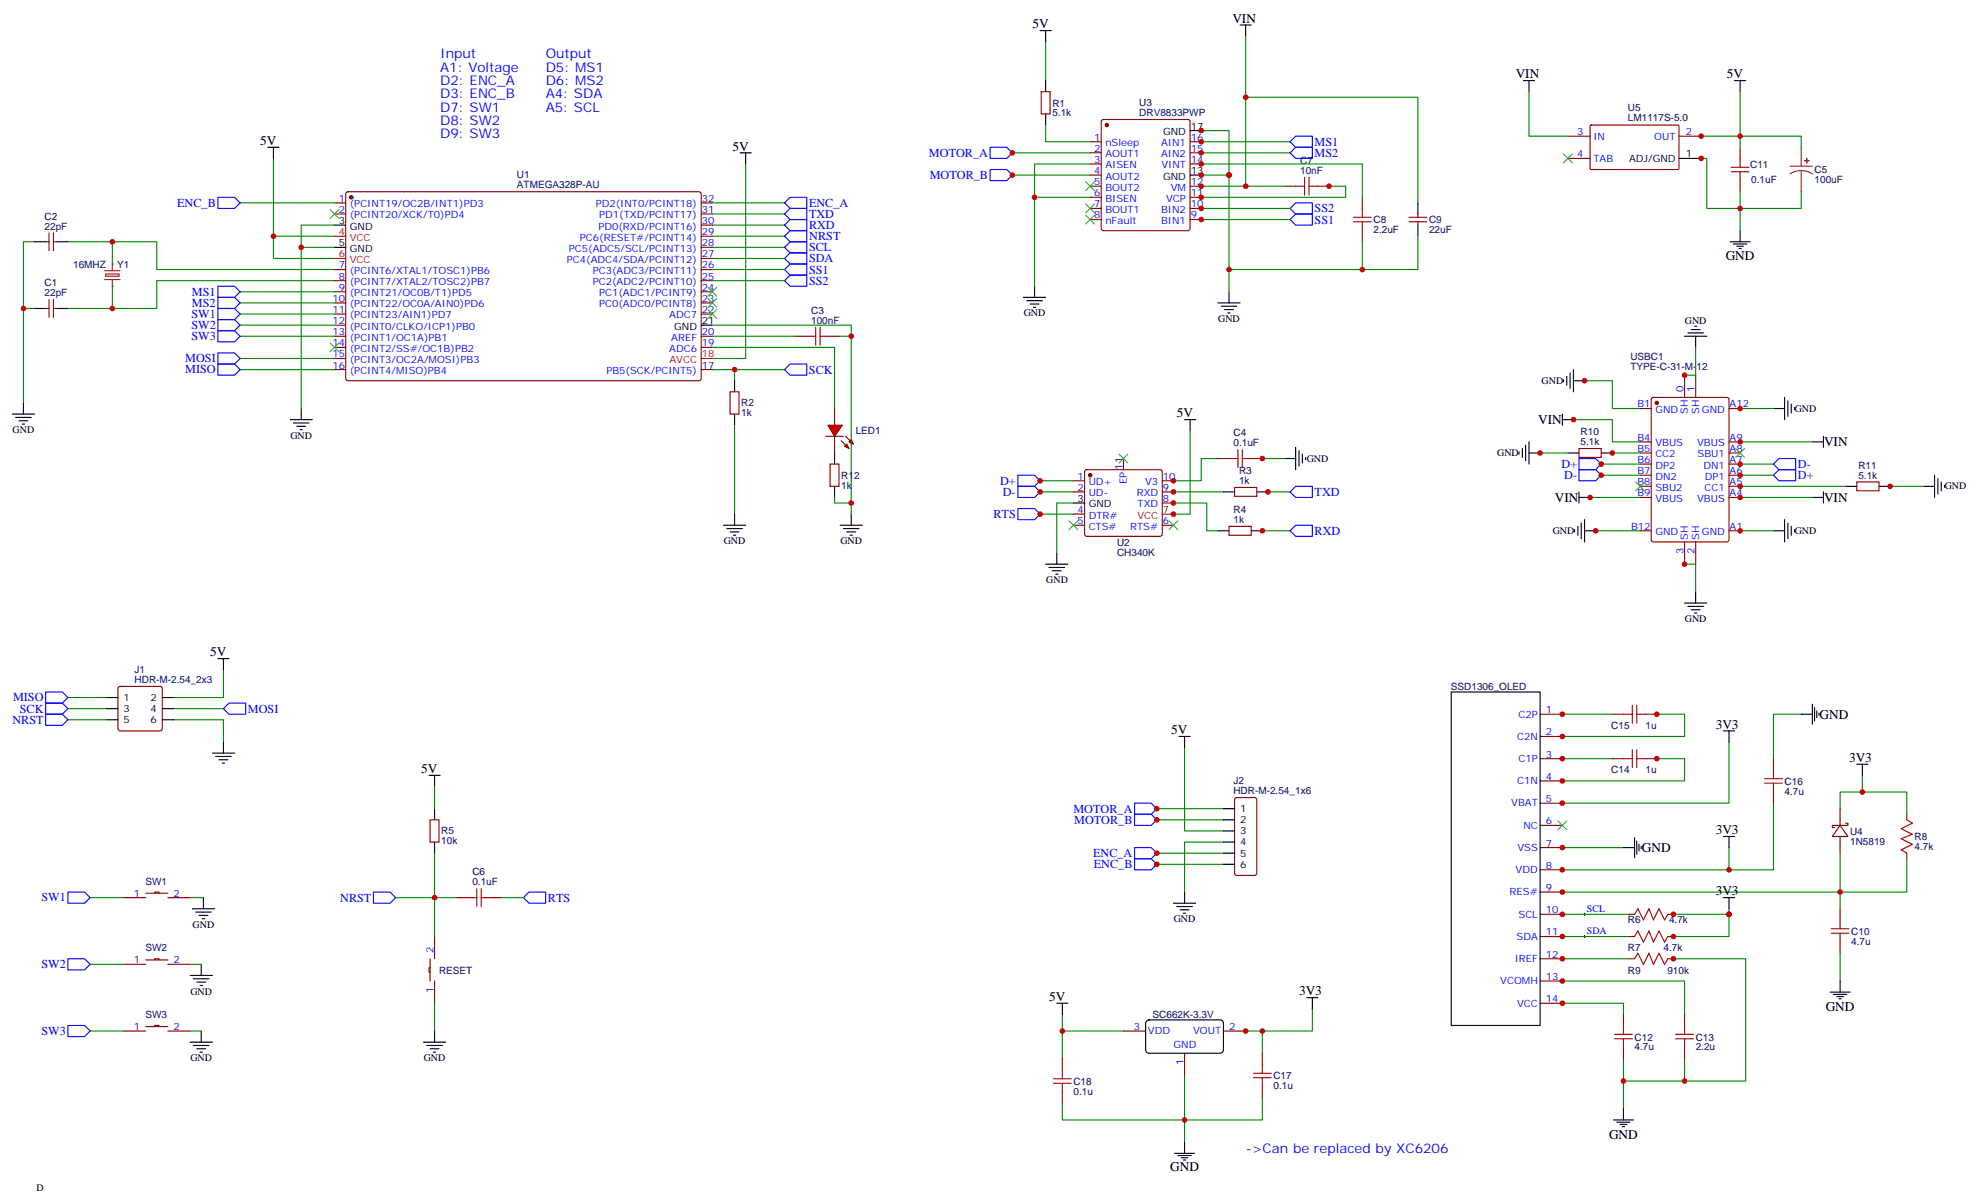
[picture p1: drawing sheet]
<svg xmlns="http://www.w3.org/2000/svg" width="628mm" height="381mm" viewBox="0 0 628 381" stroke-linecap="round" stroke-linejoin="round" font-family="sans-serif">
<g fill="none" stroke="#000" stroke-width=".35">
<path d="M330.2 9.7h3.6M332 9.7v3.5M393.7 7.9h3.6M395.5 7.9v3.6M332 25.6v3.5M332 36.2v3.5M483.7 25.6h3.5M485.5 25.6v3.5M550.7 25.6h3.5M552.5 25.6v3.5M85.1 46.7h3.5M86.8 46.7v3.6"/>
<path d="M235 48.5h3.5M236.7 48.5v3.5M377.9 55.6h3.5M377.9 41.5h3.5M11 76.7h3.5M18 76.7h3.6M106.2 71.4h3.5M106.2 78.5h3.5M450.2 64.4v3.5M450.2 71.4v3.6M549.3 76.7h6.4M550.4 77.4h4.2"/>
<path d="M551.4 78.1h2.1M552.1 78.8h.7M552.5 73.2v3.5M11 97.9h3.5M18 97.9h3.6M324.9 94.4h7.1M326 95.4h4.9M327.1 96.5h2.8M328.1 97.5h.7M328.5 90.8v3.6M386.7 96.1h7M387.7 97.2h5"/>
<path d="M388.8 98.2h2.8M389.9 99.3h.7M390.2 92.6v3.5M222.6 103.2h3.6M3.9 131.4h7.1M5 132.5h4.9M6 133.5h2.9M7.1 134.6h.7M7.4 127.9v3.5M92.1 133.2h7.1M93.2 134.2h4.9M94.2 135.3h2.8"/>
<path d="M95.3 136.3h.7M95.6 129.6v3.6M233.2 120.8v3.6M233.2 131.4v3.5M376.1 133.2h3.5M377.9 133.2v3.5M340.8 159.6h3.5M388.4 156.1h3.6M399 156.1h3.6M407.8 145.5h3.6M411.4 142v7M412.4 143.1v4.9"/>
<path d="M413.5 144.1v2.8M414.5 145.2v.7M229.7 166.7h7M230.8 167.7h4.9M231.8 168.8h2.8M232.9 169.9h.7M233.2 163.2v3.5M266.7 166.7h7.1M267.8 167.7h4.9M268.9 168.8h2.8M269.9 169.9h.7M270.3 163.2v3.5"/>
<path d="M332 179h7.1M335.5 175.5v3.5M386.7 168.5h3.5M397.3 168.5h3.5M333.1 180.1h4.9M334.1 181.2h2.8M335.2 182.2h.7M69.2 209h3.5M70.9 209v3.5M33.9 221.4h3.5M33.9 224.9h3.5M33.9 228.4h3.5"/>
<path d="M51.5 221.4h3.6M51.5 224.9h3.6M51.5 228.4h3.6M67.4 239h7.1M70.9 235.5v3.5M374.3 233.7h3.6M376.1 233.7v3.5M68.5 240.1h4.9M69.5 241.1h2.9M70.6 242.2h.7M136.2 246.1h3.5M138 246.1v3.5"/>
<path d="M138 256.6v3.6M388.4 256.6h3.6M138 267.2v3.6M388.4 260.2h3.6M388.4 263.7h3.6M388.4 267.2h3.6M388.4 270.8h3.6M388.4 274.3h3.6M61.1 288.4h7M62.1 289.5h5M63.2 290.5h2.8M64.2 291.6h.7"/>
<path d="M64.6 284.9v3.5M372.6 286.6h7M373.6 287.7h5M374.7 288.7h2.8M375.7 289.8h.7M376.1 283.1v3.5M60.4 309.6h7M61.4 310.6h5M62.5 311.7h2.8M63.5 312.7h.7M63.9 306v3.6M60.4 330.7h7"/>
<path d="M61.4 331.8h5M62.5 332.8h2.8M63.5 333.9h.7M63.9 327.2v3.5"/>
</g>
<g fill="none" stroke="#008700" stroke-width=".35">
<path d="M332 13.2v12.4M332 39.7v5.3h14.1M86.8 50.3v24.7M236.7 52v61.8h-10.5M321.4 48.5h24.7M321.4 55.6h24.7M346.1 52h-17.6v10.6h17.6M381.4 41.5h8.8v14.1h-8.8M381.4 45h28.2M381.4 48.5h28.2M390.2 55.6v37M422 59.1h5.2v3.5h-45.8"/>
<path d="M11 76.7h-3.6v21.2h3.6M21.6 76.7h28.2v8.8h56.4M76.2 64.4h30M95.6 78.5h10.6M106.2 75h-19.4v7h19.4M106.2 71.4h-10.6v58.2M226.2 78.5h22.9M226.2 67.9h22.9M226.2 71.4h22.9M226.2 75h22.9M226.2 64.4h22.9M328.5 62.6v28.2"/>
<path d="M381.4 66.1h28.2M381.4 69.7h28.2M7.4 97.9v30M76.2 92.6h30M76.2 96.1h30M76.2 99.7h30M106.2 89.1h-56.4v8.8h-28.2M226.2 82h22.9M226.2 85.5h22.9M226.2 89.1h22.9M76.2 106.7h30M76.2 117.3h30"/>
<path d="M76.2 113.8h30M76.2 103.2h30M226.2 103.2h44.1v60M226.2 106.7h26.4M226.2 117.3h22.9M233.2 117.3v3.5M266.7 106.7h3.6M377.9 136.7v26.5h-5.3M330.2 156.1h10.6M330.2 152.6h10.6M340.8 159.6h-5.3v15.9M372.6 159.6h10.6v8.9h3.5"/>
<path d="M372.6 156.1h15.8M386.7 145.5h-5.3v7.1h-8.8M400.8 145.5h7M402.6 156.1h7M330.2 163.2h10.6M400.8 168.5h8.8M70.9 212.5v8.9h-15.8M21.6 228.4h12.3M21.6 224.9h12.3M21.6 221.4h12.3M55.1 228.4h15.8v7.1M55.1 224.9h15.8"/>
<path d="M376.1 237.2v26.5h12.3M367.3 256.6h21.1M367.3 274.3h21.1M367.3 270.8h21.1M367.3 260.2h21.1M388.4 267.2h-12.3v15.9M28.6 284.9h10.6M60.4 284.9h4.2M28.6 306h10.6M60.4 306h3.5M28.6 327.2h10.6M60.4 327.2h3.5"/>
</g>
<g fill="none" stroke="#870000" stroke-width=".35">
<path d="M330.6 29.1h2.8v7.1h-2.8zM349.9 38.1l.4-.2h26.9l.5 .2 .2 .5v33.9l-.3 .5-.4 .2h-26.9l-.5-.2-.2-.5v-33.9zM346.1 59.1h3.5M346.1 45h3.5M346.1 48.5h3.5M346.1 52h3.5M346.1 55.6h3.5M377.9 59.1h3.5M377.9 45h3.5M377.9 48.5h3.5M377.9 52h3.5M407.8 59.1h3.6"/>
<path d="M418.4 59.1h3.6M552.5 46.7v3.6M552.5 57.3v3.6M14.5 76.7h1.1M15.6 73.9v5.7M17 73.9v5.7M17 76.7h1M106.2 64.4h3.5M106.2 67.9h3.5M110 61.1l.5-.2h111.7l.4 .7v58.8l-.7 .4h-111.7l-.5-.7v-58.5zM222.6 64.4h3.6M222.6 67.9h3.6"/>
<path d="M222.6 78.5h3.6M222.6 75h3.6M222.6 71.4h3.6M346.1 62.6h3.5M346.1 66.1h3.5M346.1 69.7h3.5M377.9 62.6h3.5M377.9 66.1h3.5M377.9 69.7h3.5M432.5 62.6v3.5M432.5 73.2v3.5M447.4 70.4h5.6"/>
<path d="M447.4 69h5.6M450.2 67.9v1.1M450.2 70.4v1M14.5 97.9h1.1M15.6 95.1v5.6M17 95.1v5.6M17 97.9h1M106.2 85.5h3.5M106.2 89.1h3.5M106.2 92.6h3.5M106.2 96.1h3.5M106.2 99.7h3.5"/>
<path d="M222.6 85.5h3.6M222.6 89.1h3.6M222.6 92.6h3.6M222.6 96.1h3.6M222.6 99.7h3.6M222.6 82h3.6M106.2 103.2h3.5M106.2 106.7h3.5M106.2 110.2h3.5M106.2 113.8h3.5M106.2 117.3h3.5M222.6 106.7h3.6"/>
<path d="M222.6 110.2h3.6M222.6 117.3h3.6M252.6 106.7h3.6M263.2 106.7h3.5M231.8 124.4h2.8v7h-2.8zM340.8 152.6h3.5M340.8 156.1h3.5M344.6 149.3l.5-.3h23.2l.5 .3 .2 .5v19.7l-.2 .5-.5 .2h-23.2l-.5-.2-.3-.5v-19.7zM356.7 145.5v3.5M369 152.6h3.6M369 156.1h3.6M369 159.6h3.6"/>
<path d="M386.7 145.5h3.5M392 154.7h7v2.8h-7zM397.3 145.5h3.5M340.8 163.2h3.5M340.8 166.7h3.5M369 166.7h3.6M390.2 167h7.1v2.9h-7.1zM37.7 218l.4-.2h12.7l.5 .2 .2 .5v12.7l-.2 .5-.5 .3h-12.7l-.5-.3-.2-.5v-12.7zM392.2 253.3l.5-.2h5.6l.7 .4v23.6l-.4 .7h-5.9l-.7-.4v-23.6zM136.6 260.2h2.8v7h-2.8zM39.2 284.9h7M46.2 283.5h7.1"/>
<path d="M49.1 283.5v-.4h1.4v.4M53.3 284.9h7.1M145 284.9h3.6M155.6 284.9h3.5M39.2 306h7M46.2 304.6h7.1M49.1 304.6v-.3h1.4v.3M53.3 306h7.1M39.2 327.2h7M46.2 325.8h7.1M49.1 325.8v-.4h1.4v.4M53.3 327.2h7.1"/>
</g>
<g fill="#870000" stroke="#870000" stroke-width=".35">
<circle cx="111.5" cy="62.6" r=".53"/>
<circle cx="346.1" cy="150.8" r=".53"/>
<circle cx="351.4" cy="39.7" r=".53"/>
</g>
<path d="M106.2 75h3.5M106.2 82h3.5M222.6 113.8h3.6M369 163.2h3.6" fill="none" stroke="#f00" stroke-width=".35"/>
<g fill="none" stroke="#a10000" stroke-width=".35">
<path d="M411.4 59.1h2.8M414.2 56.3v5.6M415.6 59.1h2.8M415.6 56.3v5.6M549.7 53.1h5.6M549.7 54.5h5.6M552.5 50.3v2.8M552.5 54.5v2.8M429.7 70.4h5.7M429.7 69h5.7M432.5 66.1v2.9M432.5 70.4v2.8"/>
<path d="M256.2 106.7h2.8M259 103.9v5.6M260.4 106.7h2.8M260.4 103.9v5.6M390.2 145.5h2.8M393 142.7v5.6M394.4 145.5h2.9M394.4 142.7v5.6M148.6 284.9h2.8M151.4 282v5.7M152.8 284.9h2.8M152.8 282v5.7"/>
</g>
<g fill="none" stroke="#00f" stroke-width=".35">
<path d="M314.4 46.7h5.3l1.7 1.8-1.7 1.8h-5.3zM314.4 53.8h5.3l1.7 1.8-1.7 1.7h-5.3zM409.6 45l1.8-1.8h5.3v3.5h-5.3zM409.6 48.5l1.8-1.8h5.3v3.6h-5.3zM69.2 62.6h5.3l1.7 1.8-1.7 1.7h-5.3zM249.1 64.4l1.8-1.8h5.3v3.5h-5.3zM249.1 67.9l1.8-1.8h5.3v3.6h-5.3zM249.1 71.4l1.8-1.7h5.3v3.5h-5.3zM249.1 78.5l1.8-1.8h5.3v3.6h-5.3zM250.9 73.2h5.3v3.5h-5.3l-1.8-1.7zM411.4 64.4h5.3v3.5h-5.3l-1.8-1.8zM411.4 67.9h5.3v3.5h-5.3l-1.8-1.7z"/>
<path d="M69.2 90.8h5.3l1.7 1.8-1.7 1.8h-5.3zM69.2 94.4h5.3l1.7 1.7-1.7 1.8h-5.3zM69.2 97.9h5.3l1.7 1.8-1.7 1.7h-5.3zM249.1 85.5l1.8-1.7h5.3v3.5h-5.3zM250.9 80.3h5.3v3.5h-5.3l-1.8-1.8zM250.9 87.3h5.3v3.5h-5.3l-1.8-1.7zM69.2 112h5.3l1.7 1.8-1.7 1.7h-5.3zM69.2 115.5h5.3l1.7 1.8-1.7 1.8h-5.3zM69.2 101.4h5.3l1.7 1.8-1.7 1.8h-5.3zM69.2 105h5.3l1.7 1.7-1.7 1.8h-5.3zM249.1 117.3l1.8-1.8h5.3v3.6h-5.3zM323.2 150.8h5.3l1.7 1.8-1.7 1.7h-5.3z"/>
<path d="M323.2 154.3h5.3l1.7 1.8-1.7 1.8h-5.3zM409.6 156.1l1.8-1.8h5.3v3.6h-5.3zM323.2 161.4h5.3l1.7 1.8-1.7 1.7h-5.3zM411.4 166.7h5.3v3.5h-5.3l-1.8-1.7zM14.5 219.6h5.3l1.8 1.8-1.8 1.7h-5.3zM14.5 223.1h5.3l1.8 1.8-1.8 1.8h-5.3zM14.5 226.7h5.3l1.8 1.7-1.8 1.8h-5.3zM70.9 224.9l1.8-1.8h5.3v3.6h-5.3zM360.2 254.9h5.3l1.8 1.7-1.8 1.8h-5.3zM360.2 258.4h5.3l1.8 1.8-1.8 1.7h-5.3zM360.2 269h5.3l1.8 1.8-1.8 1.7h-5.3zM360.2 272.5h5.3l1.8 1.8-1.8 1.7h-5.3z"/>
<path d="M21.6 283.1h5.2l1.8 1.8-1.8 1.7h-5.2zM118.6 283.1h5.3l1.7 1.8-1.7 1.7h-5.3zM166.2 284.9l1.8-1.8h5.2v3.5h-5.2zM21.6 304.3h5.2l1.8 1.7-1.8 1.8h-5.2zM21.6 325.4h5.2l1.8 1.8-1.8 1.8h-5.2z"/>
</g>
<path d="M33.2 85.9h4.9M33.2 88.7h4.9M33.5 87h4.3v.7h-4.3zM35.7 83.8v2.1M35.7 88.7v2.1" fill="none" stroke="#8c2424" stroke-width=".35"/>
<g fill="#8c2424">
<circle cx="35.7" cy="83.8" r=".18"/>
<circle cx="35.7" cy="90.8" r=".18"/>
</g>
<g fill="none" stroke="#008700" stroke-width=".35">
<path d="M395.5 11.5v19.4h54.7v33.5M395.5 30.9v28.2h-14.1M485.5 29.1v14.1h12.3M552.5 29.1v14.1h-12.4M381.4 52h51.1v10.6M395.5 59.1h12.3M540.1 50.3h1.8v15.8h30v-5.2M552.5 46.7v-3.5h19.4v3.5M35.7 76.7v7.1M432.5 76.7v8.8h-42.3M450.2 75v10.5h-17.7M552.5 60.9v12.3"/>
<path d="M35.7 90.8v7.1M226.2 110.2h38.8v19.4M538.4 110.2v8.9h-3.6M233.2 134.9v28.3M499.6 133.2h12.3v7h8.8M503.1 120.8h8.8v8.8h8.8M552.5 129.6h10.6M489 143.8h8.8M504.9 157.9h15.8M508.4 147.3h12.3M508.4 150.8h12.3M511.9 143.8h8.8"/>
<path d="M552.5 154.3h33.5M552.5 140.2h22.9M552.5 147.3h10.6M552.5 150.8h10.6M552.5 157.9h22.9M600.1 154.3h10.6M506.6 168.5h14.1M534.8 179h3.6v8.9M552.5 168.5h10.6M496 226.7h15.9M526 226.7h8.8v7h-38.8M549 235.5v19.4h-53"/>
<path d="M571.9 226.7h-8.8v14.1M138 249.6v7M496 240.8h15.9M526 240.8h8.8v7h-38.8M563.1 254.9v21.1h-14.1M584.2 256.6v-5.2h21.2v7M591.3 246.1v5.3M138 270.8v26.4M496 269h19.4M549 269v7h-53M584.2 270.8v12.3h21.2v-10.6M125.6 284.9h19.4"/>
<path d="M159.1 284.9h7.1M496 283.1h88.2v5.3M496 297.2h21.2M496 290.2h21.2M549 290.2v7h-17.7M549 288.4v1.8h-17.7M138 318.4v8.8M496 311.3h38.8v10.6M496 318.4h19.4v3.5M496 304.3h21.2M531.3 304.3h22.9v38.8h-19.4M584.2 302.5v8.8"/>
<path d="M337.3 321.9v5.3h19.4M337.3 327.2v8.8M400.8 327.2v7.1M416.7 320.1v7.1h-21.2M515.4 336v7.1h19.4v-7.1M376.1 341.3v14.1h-38.8v-5.3M400.8 348.4v7h-24.7v7.1M515.4 343.1v8.8"/>
</g>
<g fill="none" stroke="#870000" stroke-width=".35">
<path d="M504.9 39.9l.3-.2h27.7l.2 .3-.1 13.6-.3 .2-27.7-.1-.1-.3zM497.8 43.2h7.1M497.8 50.3h7.1M533.1 43.2h7M534.8 119.1v7M538.4 119.1v7M520.7 129.6h3.6M524.5 126.3l.5-.2h23.3l.6 .4 .1 44.8-.5 .6-23.5 .1-.7-.5v-44.7zM549 129.6h3.5M501.3 142.3h7.1v2.9h-7.1zM520.7 140.2h3.6M520.7 143.8h3.6"/>
<path d="M520.7 147.3h3.6M520.7 150.8h3.6M520.7 154.3h3.6M520.7 157.9h3.6M549 140.2h3.5M549 143.8h3.5M549 147.3h3.5M549 150.8h3.5M549 154.3h3.5M549 157.9h3.5M589.5 152.9h7.1v2.9h-7.1zM520.7 168.5h3.6"/>
<path d="M534.8 172v7M538.4 172v7M549 168.5h3.5M489 226.7h7M489 233.7h7M511.9 226.7h3.5M522.5 226.7h3.5M489 240.8h7M489 247.8h7M489 254.9h7M511.9 240.8h3.5M522.5 240.8h3.5"/>
<path d="M563.1 240.8v3.5M563.1 251.4v3.5M584.2 256.6v5.3M605.4 258.4v1.8M489 261.9h7M489 269h7M489 276h7M584.2 261.9l2.5 3.6h-4.9zM584.2 265.5v5.3M586 261.2h.7v.7h-4.9v.7h.7M605.4 270.8v1.7M138 297.2v7.1"/>
<path d="M489 290.2h7M489 297.2h7M489 283.1h7M517.2 290.2h1.8M517.2 297.2h1.8M529.6 290.2h1.7M529.6 297.2h1.7M584.2 288.4v3.5M584.2 299v3.5M136.6 307.1h-.4v1.4h.4M136.6 304.3v7M138 311.3v7.1"/>
<path d="M489 304.3h7M489 311.3h7M489 318.4h7M517.2 304.3h1.8M529.6 304.3h1.7M337.3 336v3.5M356.7 327.2h7M376.1 334.3v7M388.4 327.2h7.1M400.8 334.3v3.5M515.4 321.9v3.5M515.4 332.5v3.5"/>
<path d="M534.8 321.9v3.5M534.8 332.5v3.5M337.3 346.6v3.5M400.8 344.8v3.6"/>
</g>
<g fill="none" stroke="#000" stroke-width=".35">
<path d="M533.1 50.3h7M497.5 119.4v2.8M498.5 118.4v4.9M499.6 117.3v7.1M534.8 106.7h7.1M535.9 105.7h4.9M537 104.6h2.8M538 103.5h.7M538.4 106.7v3.5M496 133.2h3.6M496 131.4v3.5M496.4 120.5v.7"/>
<path d="M499.6 120.8h3.5M563.1 129.6h3.5M566.6 126.1v7.1M567.7 127.2v4.9M568.7 128.2v2.9M569.8 129.3v.7M578.9 138.5v3.5M482.3 143.4v.7M483.3 142.3v2.9M484.4 141.3v4.9M485.5 143.8h3.5M485.5 140.2v7.1"/>
<path d="M497.8 143.8h3.5M501.3 157.9h3.6M501.3 156.1v3.5M508.4 143.8h3.5M575.4 140.2h3.5M575.4 157.9h3.5M578.9 156.1v3.5M586 154.3h3.5M596.6 154.3h3.5M610.7 154.3h3.5M614.2 150.8v7.1M615.3 151.9v4.9"/>
<path d="M616.3 152.9v2.9M617.4 154v.7M499.9 168.1v.7M501 167v2.9M502 166v4.9M503.1 168.5h3.5M503.1 164.9v7.1M563.1 168.5h3.5M566.6 164.9v7.1M567.7 166v4.9M568.7 167v2.9M569.8 168.1v.7"/>
<path d="M534.8 191.4h7.1M535.9 192.4h4.9M537 193.5h2.8M538 194.6h.7M538.4 187.9v3.5M460.8 219.6h28.2v105.8h-28.2zM547.2 232h3.5M549 232v3.5M571.9 226.7h3.5M575.4 223.5v6.3M576.1 224.5v4.3M576.8 225.6v2.1"/>
<path d="M577.5 226.3v.7M589.5 242.5h3.6M591.3 242.5v3.6M515.4 269h3.6M519 265.8v6.4M519.7 266.9v4.2M520.4 267.9v2.2M521.1 268.6v.7M547.2 265.5h3.5M549 265.5v3.5M547.2 284.9h3.5M549 284.9v3.5"/>
<path d="M335.5 318.4h3.6M337.3 318.4v3.5M414.9 316.6h3.5M416.7 316.6v3.5M581.1 314.9h6.3M582.1 315.6h4.3M583.2 316.3h2.1M583.9 317h.7M584.2 311.3v3.6M134.4 330.7h7.1M135.5 331.8h4.9M136.6 332.8h2.8"/>
<path d="M137.6 333.9h.7M138 327.2v3.5M364 324.1l.8-.4h22.9l.5 .4 .2 .6v8.8l-.4 .6-.6 .2-22.9-.1-.5-.4-.3-.6v-8.5zM512.3 355.4h6.3M513.3 356.1h4.3M514.4 356.8h2.1M515.1 357.5h.7M515.4 351.9v3.5M372.9 366h6.4M374 366.7h4.2M375 367.4h2.2M375.7 368.1h.7"/>
<path d="M376.1 362.5v3.5"/>
</g>
<path d="M568.4 52.7h7M571.9 54.2l-1.9 .2-1.6 .8M571.9 54.2l1.8 .2 1.7 .8M571.9 46.7v6M571.9 54.2v6.7" fill="none" stroke="#8c2424" stroke-width=".35"/>
<g fill="#8c2424" stroke="#8c2424" stroke-width=".35">
<path d="M572.9 51h1.5z"/>
<path d="M573.6 50.3l.1 1.4z"/>
</g>
<g fill="none" stroke="#a10000" stroke-width=".35">
<path d="M515.4 226.7h2.9M518.3 223.8v5.7M518.3 237.9v5.7M519.7 223.8v5.7M519.7 237.9v5.7M519.7 226.7h2.8M515.4 240.8h2.9M519.7 240.8h2.8M560.2 247.1h5.7M560.2 248.5h5.7M563.1 244.3v2.8M563.1 248.5v2.9"/>
<path d="M605.4 260.2l1.8 1-3.6 1.8 3.6 1.8-3.6 1.4 3.6 1.7-3.6 1.8 1.8 1.1M519 290.2l1-1.8 1.8 3.5 1.8-3.5 1.4 3.5 1.7-3.5 1.8 3.5 1.1-1.7M519 297.2l1-1.7 1.8 3.5 1.8-3.5 1.4 3.5 1.7-3.5 1.8 3.5 1.1-1.8M581.4 296.2h5.7M581.4 294.7h5.7M584.2 291.9v2.8M584.2 296.2v2.8M519 304.3l1-1.8 1.8 3.5 1.8-3.5 1.4 3.5 1.7-3.5 1.8 3.5 1.1-1.7M337.3 339.5v2.9M400.8 337.8v2.8M512.6 329.7h5.7M512.6 328.3h5.7"/>
<path d="M515.4 325.4v2.9M515.4 329.7v2.8M532 329.7h5.7M532 328.3h5.7M534.8 325.4v2.9M534.8 329.7v2.8M334.5 343.8h5.6M334.5 342.4h5.6M337.3 343.8v2.8M398 342h5.6M398 340.6h5.6M400.8 342v2.8"/>
</g>
<path d="M502.7 290.2h.7M502.7 297.2h.7M503.1 289.8v.7M503.1 296.9v.7" fill="none" stroke="#000" stroke-width=".32"/>
<g fill="none" stroke="#3c3" stroke-width=".35">
<path d="M344.7 57.7l2.8 2.8M347.5 57.7l-2.8 2.8M496.4 48.9l2.8 2.8M499.2 48.9l-2.8 2.8M104.8 66.5l2.8 2.8M107.6 66.5l-2.8 2.8M344.7 64.7l2.8 2.9M344.7 68.3l2.8 2.8M347.5 64.7l-2.8 2.9M347.5 68.3l-2.8 2.8M224.8 98.2l2.8 2.9M224.8 94.7l2.8 2.8"/>
<path d="M224.8 91.2l2.8 2.8M227.6 98.2l-2.8 2.9M227.6 94.7l-2.8 2.8M227.6 91.2l-2.8 2.8M104.8 108.8l2.8 2.9M107.6 108.8l-2.8 2.9M355.3 144.1l2.8 2.8M358.1 144.1l-2.8 2.8M519.3 152.9l2.8 2.9M522.1 152.9l-2.8 2.9M551.1 142.3l2.8 2.9M553.9 142.3l-2.8 2.9"/>
<path d="M339.4 165.3l2.8 2.8M342.2 165.3l-2.8 2.8M371.2 165.3l2.8 2.8M374 165.3l-2.8 2.8M494.6 260.5l2.9 2.8M497.5 260.5l-2.9 2.8"/>
</g>
<circle cx="526" cy="127.9" r=".53" fill="#870000" stroke="#870000" stroke-width=".35"/>
<path d="M501.3 149h5.3l1.8 1.8-1.8 1.8h-5.3zM501.3 145.5h5.3l1.8 1.8-1.8 1.7h-5.3zM563.1 147.3l1.7-1.8h5.3v3.5h-5.3zM563.1 150.8l1.7-1.8h5.3v3.6h-5.3z" fill="none" stroke="#00f" stroke-width=".35"/>
<g fill="#f00" stroke="#870000" stroke-width=".35">
<path d="M262.9 134.9h4.5l-2.4 3.6z"/>
<path d="M262.1 138.5h5.7z"/>
</g>
<g fill="#870000" stroke="#870000" stroke-width=".35">
<path d="M268.5 138.5l1.4 1.4z"/>
<path d="M267.1 139.9l1.4 1.4z"/>
</g>
<g fill="#f00" stroke="#870000" stroke-width=".35">
<path d="M270.3 139.5l.7 1.4-1.4-.7z"/>
<path d="M268.1 141.6l.8-.7 .7 1.4z"/>
</g>
<path d="M265 129.6v5.3M265 138.5v5.3M263.6 147.3h2.8v7h-2.8z" fill="none" stroke="#870000" stroke-width=".35"/>
<path d="M265 143.8v3.5M265 154.3v3.6" fill="none" stroke="#000" stroke-width=".35"/>
<path d="M265 157.9v1.7h5.3" fill="none" stroke="#008700" stroke-width=".35"/>
<g fill="#c00">
<circle cx="7.4" cy="97.9" r=".88"/>
<circle cx="390.2" cy="55.6" r=".88"/>
<circle cx="86.8" cy="75" r=".88"/>
<circle cx="95.6" cy="78.5" r=".88"/>
<circle cx="233.2" cy="117.3" r=".88"/>
<circle cx="270.3" cy="106.7" r=".88"/>
<circle cx="35.7" cy="76.7" r=".88"/>
<circle cx="35.7" cy="97.9" r=".88"/>
<circle cx="138" cy="284.9" r=".88"/>
<circle cx="549" cy="290.2" r=".88"/>
<circle cx="270.3" cy="159.6" r=".88"/>
<circle cx="552.5" cy="154.3" r=".88"/>
<circle cx="552.5" cy="168.5" r=".88"/>
<circle cx="534.8" cy="119.1" r=".88"/>
<circle cx="534.8" cy="179" r=".88"/>
<circle cx="499.6" cy="133.2" r=".88"/>
<circle cx="489" cy="143.8" r=".88"/>
<circle cx="508.4" cy="147.3" r=".88"/>
<circle cx="508.4" cy="150.8" r=".88"/>
<circle cx="504.9" cy="157.9" r=".88"/>
<circle cx="552.5" cy="157.9" r=".88"/>
<circle cx="600.1" cy="154.3" r=".88"/>
<circle cx="552.5" cy="150.8" r=".88"/>
<circle cx="552.5" cy="147.3" r=".88"/>
<circle cx="552.5" cy="140.2" r=".88"/>
<circle cx="506.6" cy="168.5" r=".88"/>
<circle cx="552.5" cy="129.6" r=".88"/>
<circle cx="503.1" cy="120.8" r=".88"/>
<circle cx="511.9" cy="143.8" r=".88"/>
<circle cx="395.5" cy="327.2" r=".88"/>
<circle cx="526" cy="226.7" r=".88"/>
<circle cx="496" cy="233.7" r=".88"/>
<circle cx="496" cy="226.7" r=".88"/>
<circle cx="496" cy="240.8" r=".88"/>
<circle cx="526" cy="240.8" r=".88"/>
<circle cx="496" cy="247.8" r=".88"/>
<circle cx="496" cy="254.9" r=".88"/>
<circle cx="496" cy="269" r=".88"/>
<circle cx="496" cy="276" r=".88"/>
<circle cx="496" cy="318.4" r=".88"/>
<circle cx="496" cy="311.3" r=".88"/>
<circle cx="496" cy="304.3" r=".88"/>
<circle cx="531.3" cy="304.3" r=".88"/>
<circle cx="496" cy="290.2" r=".88"/>
<circle cx="496" cy="297.2" r=".88"/>
<circle cx="531.3" cy="290.2" r=".88"/>
<circle cx="531.3" cy="297.2" r=".88"/>
<circle cx="496" cy="283.1" r=".88"/>
<circle cx="381.4" cy="59.1" r=".88"/>
<circle cx="381.4" cy="52" r=".88"/>
<circle cx="540.1" cy="50.3" r=".88"/>
<circle cx="540.1" cy="43.2" r=".88"/>
<circle cx="381.4" cy="69.7" r=".88"/>
<circle cx="381.4" cy="66.1" r=".88"/>
<circle cx="372.6" cy="163.2" r=".88"/>
<circle cx="321.4" cy="55.6" r=".88"/>
<circle cx="321.4" cy="48.5" r=".88"/>
<circle cx="367.3" cy="260.2" r=".88"/>
<circle cx="367.3" cy="256.6" r=".88"/>
<circle cx="400.8" cy="145.5" r=".88"/>
<circle cx="367.3" cy="270.8" r=".88"/>
<circle cx="367.3" cy="274.3" r=".88"/>
<circle cx="381.4" cy="48.5" r=".88"/>
<circle cx="381.4" cy="45" r=".88"/>
<circle cx="381.4" cy="55.6" r=".88"/>
<circle cx="381.4" cy="41.5" r=".88"/>
<circle cx="422" cy="59.1" r=".88"/>
<circle cx="381.4" cy="62.6" r=".88"/>
<circle cx="372.6" cy="159.6" r=".88"/>
<circle cx="372.6" cy="156.1" r=".88"/>
<circle cx="330.2" cy="163.2" r=".88"/>
<circle cx="330.2" cy="152.6" r=".88"/>
<circle cx="330.2" cy="156.1" r=".88"/>
<circle cx="372.6" cy="152.6" r=".88"/>
<circle cx="400.8" cy="168.5" r=".88"/>
<circle cx="402.6" cy="156.1" r=".88"/>
<circle cx="328.5" cy="62.6" r=".88"/>
<circle cx="552.5" cy="43.2" r=".88"/>
<circle cx="552.5" cy="66.1" r=".88"/>
<circle cx="390.2" cy="85.5" r=".88"/>
<circle cx="432.5" cy="85.5" r=".88"/>
<circle cx="395.5" cy="30.9" r=".88"/>
<circle cx="395.5" cy="59.1" r=".88"/>
<circle cx="584.2" cy="283.1" r=".88"/>
<circle cx="591.3" cy="251.4" r=".88"/>
<circle cx="534.8" cy="343.1" r=".88"/>
<circle cx="515.4" cy="343.1" r=".88"/>
<circle cx="549" cy="276" r=".88"/>
<circle cx="376.1" cy="355.4" r=".88"/>
<circle cx="400.8" cy="327.2" r=".88"/>
<circle cx="337.3" cy="327.2" r=".88"/>
</g>
<g font-size="4.2">
<text x="327.8" y="9">5V</text>
<text x="391.3" y="7.2">VIN</text>
<text x="481.2" y="24.9">VIN</text>
<text x="548.3" y="24.9">5V</text>
<text x="82.6" y="46">5V</text>
<text x="232.5" y="47.8">5V</text>
<text x="547.9" y="82.4">GND</text>
<text x="373.6" y="132.5">5V</text>
<text x="488.3" y="134.6">VIN</text>
<text x="579.1" y="141.6">VIN</text>
<text x="493.6" y="159.3">VIN</text>
<text x="579.1" y="159.3">VIN</text>
<text x="66.7" y="208.3">5V</text>
<text x="371.9" y="233">5V</text>
<text x="544.7" y="231.2">3V3</text>
<text x="577.7" y="228.1">GND</text>
<text x="133.7" y="245.4">5V</text>
<text x="587.1" y="241.8">3V3</text>
<text x="544.7" y="264.8">3V3</text>
<text x="521.3" y="270.4">GND</text>
<text x="544.7" y="284.2">3V3</text>
<text x="333.1" y="317.7">5V</text>
<text x="412.4" y="315.9">3V3</text>
<text x="579.6" y="320.9">GND</text>
<text x="510.9" y="361.5">GND</text>
<text x="371.5" y="371.7">GND</text>
</g>
<g font-size="4.2" fill="#00f">
<text x="139.7" y="18.5">Input</text>
<text x="139.7" y="22.8">A1: Voltage</text>
<text x="173.2" y="18.5">Output</text>
<text x="173.2" y="22.8">D5: MS1</text>
<text x="139.7" y="27">D2: ENC_A</text>
<text x="173.2" y="27">D6: MS2</text>
<text x="139.7" y="31.2">D3: ENC_B</text>
<text x="139.7" y="35.5">D7: SW1</text>
<text x="173.2" y="31.2">A4: SDA</text>
<text x="173.2" y="35.5">A5: SCL</text>
<text x="139.7" y="39.7">D8: SW2</text>
<text x="139.7" y="43.9">D9: SW3</text>
<text x="395.5" y="366">-&gt;Can be replaced by XC6206</text>
</g>
<g font-size="3.9" fill="#00f">
<text x="417.4" y="46.3">MS1</text>
<text x="295" y="49.8">MOTOR_A</text>
<text x="417.4" y="49.8">MS2</text>
<text x="295.2" y="56.8">MOTOR_B</text>
<text x="56.3" y="65.6">ENC_B</text>
<text x="256.9" y="65.6">ENC_A</text>
<text x="256.9" y="69.2">TXD</text>
<text x="417.4" y="67.4">SS2</text>
<text x="417.4" y="71">SS1</text>
<text x="256.9" y="72.7">RXD</text>
<text x="257" y="76.2">NRST</text>
<text x="256.9" y="83.3">SDA</text>
<text x="256.9" y="79.8">SCL</text>
<text x="256.9" y="86.8">SS1</text>
<text x="60.9" y="93.9">MS1</text>
<text x="256.9" y="90.4">SS2</text>
<text x="60.8" y="100.9">SW1</text>
<text x="60.9" y="97.4">MS2</text>
<text x="60.8" y="104.4">SW2</text>
<text x="60.8" y="108">SW3</text>
<text x="58.8" y="115">MOSI</text>
<text x="58.8" y="118.5">MISO</text>
<text x="256.8" y="118.6">SCK</text>
<text x="495.8" y="148.5">D+</text>
<text x="570.8" y="148.6">D-</text>
<text x="317.5" y="153.8">D+</text>
<text x="496.7" y="152">D-</text>
<text x="570.8" y="152.1">D+</text>
<text x="318.4" y="157.4">D-</text>
<text x="417.4" y="157.4">TXD</text>
<text x="315.4" y="164.4">RTS</text>
<text x="417.4" y="169.7">RXD</text>
<text x="4.1" y="222.6">MISO</text>
<text x="6.3" y="226.1">SCK</text>
<text x="78.7" y="226.2">MOSI</text>
<text x="3.9" y="229.7">NRST</text>
<text x="340.8" y="257.9">MOTOR_A</text>
<text x="341" y="261.4">MOTOR_B</text>
<text x="347.1" y="272">ENC_A</text>
<text x="347.3" y="275.5">ENC_B</text>
<text x="13.1" y="286.1">SW1</text>
<text x="108" y="286.1">NRST</text>
<text x="174" y="286.2">RTS</text>
<text x="13.1" y="307.2">SW2</text>
<text x="13.1" y="328.4">SW3</text>
</g>
<g font-size="3.2" fill="#000080">
<text x="334.1" y="33.8">R1</text>
<text x="361.7" y="33.6">U3</text>
<text x="516.9" y="35.3">U5</text>
<text x="334.1" y="36.9">5.1k</text>
<text x="361.7" y="36.7">DRV8833PWP</text>
<text x="516.9" y="38.5">LM1117S-5.0</text>
<text x="412.8" y="52">C7</text>
<text x="555.7" y="53.2">C11</text>
<text x="164.1" y="59.6">ATMEGA328P-AU</text>
<text x="164.1" y="56.5">U1</text>
<text x="412.8" y="55.2">10nF</text>
<text x="556" y="58.1">0.1uF</text>
<text x="576.1" y="58.1">100uF</text>
<text x="576.1" y="54.9">C5</text>
<text x="14.2" y="69.7">C2</text>
<text x="436.1" y="70.8">C8</text>
<text x="453.7" y="70.8">C9</text>
<text x="14.2" y="72.8">22pF</text>
<text x="436.1" y="74">2.2uF</text>
<text x="453.7" y="74">22uF</text>
<text x="23.2" y="84.9">16MHZ</text>
<text x="37.2" y="84.9">Y1</text>
<text x="14.2" y="94">22pF</text>
<text x="14.2" y="90.8">C1</text>
<text x="257.6" y="99.7">C3</text>
<text x="257.6" y="102.8">100nF</text>
<text x="517.6" y="117.3">TYPE-C-31-M-12</text>
<text x="517.6" y="114.2">USBC1</text>
<text x="235.3" y="129">R2</text>
<text x="235.3" y="132.2">1k</text>
<text x="271.7" y="137.8">LED1</text>
<text x="391.6" y="141.6">0.1uF</text>
<text x="391.6" y="138.5">C4</text>
<text x="501.8" y="141.3">5.1k</text>
<text x="501.8" y="138.1">R10</text>
<text x="590" y="148.7">R11</text>
<text x="267.1" y="155.1">1k</text>
<text x="267.1" y="151.9">R12</text>
<text x="393.4" y="153.6">1k</text>
<text x="393.4" y="150.5">R3</text>
<text x="590" y="151.9">5.1k</text>
<text x="391.6" y="166">1k</text>
<text x="391.6" y="162.8">R4</text>
<text x="354.7" y="173.2">U2</text>
<text x="354.7" y="176.3">CH340K</text>
<text x="42.7" y="213.6">J1</text>
<text x="42.7" y="216.8">HDR-M-2.54_2x3</text>
<text x="460.7" y="219">SSD1306_OLED</text>
<text x="511.6" y="231.3">C15</text>
<text x="522.4" y="231.3">1u</text>
<text x="511.6" y="245.4">C14</text>
<text x="522.4" y="245.4">1u</text>
<text x="391.6" y="248.9">J2</text>
<text x="566.6" y="249">C16</text>
<text x="391.6" y="252.1">HDR-M-2.54_1x6</text>
<text x="566.6" y="252.2">4.7u</text>
<text x="140.1" y="268">10k</text>
<text x="140.1" y="264.8">R5</text>
<text x="587.4" y="268">1N5819</text>
<text x="587.4" y="264.9">U4</text>
<text x="607.9" y="269.8">4.7k</text>
<text x="607.9" y="266.6">R8</text>
<text x="46.2" y="280.7">SW1</text>
<text x="150" y="281">0.1uF</text>
<text x="150" y="277.8">C6</text>
<text x="516.9" y="293">R6</text>
<text x="529.9" y="293">4.7k</text>
<text x="587.8" y="299.8">4.7u</text>
<text x="587.8" y="296.7">C10</text>
<text x="46.2" y="301.9">SW2</text>
<text x="516.9" y="301.9">R7</text>
<text x="528.1" y="301.9">4.7k</text>
<text x="139.4" y="309">RESET</text>
<text x="516.9" y="309">R9</text>
<text x="529.4" y="309">910k</text>
<text x="46.2" y="323">SW3</text>
<text x="366" y="323.1">SC662K-3.3V</text>
<text x="519" y="333.3">4.7u</text>
<text x="519" y="330.2">C12</text>
<text x="538.4" y="333.3">2.2u</text>
<text x="538.4" y="330.2">C13</text>
<text x="340.8" y="347.4">0.1u</text>
<text x="340.8" y="344.3">C18</text>
<text x="404.3" y="345.7">0.1u</text>
<text x="404.3" y="342.6">C17</text>
</g>
<g font-size="3.2">
<text x="378" y="41.1">17</text>
<text x="369.3" y="42.9">GND</text>
<text x="517.2" y="51.3">ADJ/GND</text>
<text x="535.2" y="49.9">1</text>
<text x="369.3" y="57">GND</text>
<text x="378" y="55.2">13</text>
<text x="107.6" y="71.1">3</text>
<text x="111.1" y="72.8">GND</text>
<text x="107.6" y="78.1">5</text>
<text x="111.1" y="79.9">GND</text>
<text x="325" y="100.4">GND</text>
<text x="214.1" y="104.6">GND</text>
<text x="222.8" y="102.8">21</text>
<text x="386.8" y="102.2">GND</text>
<text x="534.9" y="102.7">GND</text>
<text x="489.5" y="121.8">GND</text>
<text x="569.8" y="130.6">GND</text>
<text x="4" y="137.5">GND</text>
<text x="92.2" y="139.2">GND</text>
<text x="414.9" y="146.5">GND</text>
<text x="475.4" y="144.8">GND</text>
<text x="617.5" y="155.3">GND</text>
<text x="342.2" y="159.3">3</text>
<text x="345.7" y="161">GND</text>
<text x="229.8" y="172.8">GND</text>
<text x="266.8" y="172.8">GND</text>
<text x="493" y="169.5">GND</text>
<text x="569.8" y="169.5">GND</text>
<text x="332.2" y="185.1">GND</text>
<text x="534.9" y="197.4">GND</text>
<text x="39.2" y="222.4">1</text>
<text x="39.2" y="226">3</text>
<text x="47.8" y="222.4">2</text>
<text x="47.8" y="226">4</text>
<text x="39.2" y="229.5">5</text>
<text x="47.8" y="229.5">6</text>
<text x="393.7" y="257.7">1</text>
<text x="393.7" y="261.2">2</text>
<text x="393.7" y="264.8">3</text>
<text x="393.7" y="268.3">4</text>
<text x="393.7" y="271.8">5</text>
<text x="393.7" y="275.3">6</text>
<text x="372.7" y="292.7">GND</text>
<text x="61.2" y="294.5">GND</text>
<text x="60.5" y="315.6">GND</text>
<text x="60.5" y="336.8">GND</text>
<text x="134.5" y="336.8">GND</text>
<text x="11.6" y="377.9">D</text>
</g>
<g font-size="3.2" fill="#00f">
<text x="347.4" y="44.6">1</text>
<text x="350.9" y="46.4">nSleep</text>
<text x="368.7" y="46.4">AIN1</text>
<text x="378" y="44.6">16</text>
<text x="500.7" y="42.9">3</text>
<text x="505.9" y="44.3">IN</text>
<text x="525.2" y="44.3">OUT</text>
<text x="535.2" y="42.9">2</text>
<text x="347.4" y="48.2">2</text>
<text x="347.4" y="51.7">3</text>
<text x="350.9" y="49.9">AOUT1</text>
<text x="350.9" y="53.4">AISEN</text>
<text x="368.7" y="49.9">AIN2</text>
<text x="368.7" y="53.4">VINT</text>
<text x="378" y="51.7">14</text>
<text x="378" y="48.2">15</text>
<text x="500.7" y="49.9">4</text>
<text x="505.9" y="51.3">TAB</text>
<text x="347.4" y="55.2">4</text>
<text x="347.4" y="58.7">5</text>
<text x="350.9" y="57">AOUT2</text>
<text x="378" y="58.7">12</text>
<text x="107.6" y="64">1</text>
<text x="111.1" y="65.8">(PCINT19/OC2B/INT1)PD3</text>
<text x="189.1" y="65.8">PD2(INT0/PCINT18)</text>
<text x="222.8" y="64">32</text>
<text x="347.4" y="62.3">6</text>
<text x="347.4" y="65.8">7</text>
<text x="350.9" y="60.5">BOUT2</text>
<text x="350.9" y="64">BISEN</text>
<text x="370.3" y="64">VCP</text>
<text x="371.7" y="60.5">VM</text>
<text x="378" y="65.8">10</text>
<text x="378" y="62.3">11</text>
<text x="107.6" y="67.6">2</text>
<text x="111.1" y="69.3">(PCINT20/XCK/T0)PD4</text>
<text x="190.2" y="69.3">PD1(TXD/PCINT17)</text>
<text x="222.8" y="71.1">30</text>
<text x="222.8" y="67.6">31</text>
<text x="347.4" y="69.3">8</text>
<text x="350.9" y="67.6">BOUT1</text>
<text x="350.9" y="71.1">nFault</text>
<text x="368.7" y="71.1">BIN1</text>
<text x="368.7" y="67.6">BIN2</text>
<text x="378" y="69.3">9</text>
<text x="184.1" y="76.4">PC6(RESET#/PCINT14)</text>
<text x="190" y="72.8">PD0(RXD/PCINT16)</text>
<text x="222.8" y="74.6">29</text>
<text x="180" y="83.4">PC4(ADC4/SDA/PCINT12)</text>
<text x="180.6" y="79.9">PC5(ADC5/SCL/PCINT13)</text>
<text x="222.8" y="81.7">27</text>
<text x="222.8" y="78.1">28</text>
<text x="107.6" y="85.2">7</text>
<text x="107.6" y="88.7">8</text>
<text x="111.1" y="87">(PCINT6/XTAL1/TOSC1)PB6</text>
<text x="188.2" y="87">PC3(ADC3/PCINT11)</text>
<text x="222.8" y="88.7">25</text>
<text x="222.8" y="85.2">26</text>
<text x="105.5" y="95.8">10</text>
<text x="107.6" y="92.3">9</text>
<text x="111.1" y="90.5">(PCINT7/XTAL2/TOSC2)PB7</text>
<text x="111.1" y="94">(PCINT21/OC0B/T1)PD5</text>
<text x="188.2" y="90.5">PC2(ADC2/PCINT10)</text>
<text x="190.2" y="94">PC1(ADC1/PCINT9)</text>
<text x="222.8" y="95.8">23</text>
<text x="222.8" y="92.3">24</text>
<text x="105.5" y="99.3">11</text>
<text x="111.1" y="97.5">(PCINT22/OC0A/AIN0)PD6</text>
<text x="111.1" y="101.1">(PCINT23/AIN1)PD7</text>
<text x="190.2" y="97.5">PC0(ADC0/PCINT8)</text>
<text x="212.5" y="101.1">ADC7</text>
<text x="222.8" y="99.3">22</text>
<text x="105.5" y="102.8">12</text>
<text x="105.5" y="106.4">13</text>
<text x="111.1" y="104.6">(PCINT0/CLKO/ICP1)PB0</text>
<text x="222.8" y="106.4">20</text>
<text x="105.5" y="109.9">14</text>
<text x="105.5" y="113.4">15</text>
<text x="111.1" y="108.1">(PCINT1/OC1A)PB1</text>
<text x="111.1" y="111.7">(PCINT2/SS#/OC1B)PB2</text>
<text x="212.5" y="111.7">ADC6</text>
<text x="213.1" y="108.1">AREF</text>
<text x="222.8" y="109.9">19</text>
<text x="105.5" y="116.9">16</text>
<text x="111.1" y="115.2">(PCINT3/OC2A/MOSI)PB3</text>
<text x="111.1" y="118.7">(PCINT4/MISO)PB4</text>
<text x="192.5" y="118.7">PB5(SCK/PCINT5)</text>
<text x="222.8" y="116.9">17</text>
<text x="534.5" y="124.4" transform="rotate(-90 534.5 124.4)">0</text>
<text x="538" y="124.4" transform="rotate(-90 538 124.4)">1</text>
<text x="519.9" y="129.3">B1</text>
<text x="525.6" y="131.1">GND</text>
<text x="535.9" y="131.4" transform="rotate(-90 535.9 131.4)">SH</text>
<text x="539.4" y="131.4" transform="rotate(-90 539.4 131.4)">SH</text>
<text x="540.4" y="131.1">GND</text>
<text x="549.1" y="129.3">A12</text>
<text x="519.9" y="139.9">B4</text>
<text x="519.9" y="143.4">B5</text>
<text x="525.6" y="141.6">VBUS</text>
<text x="538.8" y="141.6">VBUS</text>
<text x="549.1" y="143.4">A8</text>
<text x="549.1" y="139.9">A9</text>
<text x="356.3" y="149" transform="rotate(-90 356.3 149)">11</text>
<text x="519.9" y="146.9">B6</text>
<text x="525.6" y="145.2">CC2</text>
<text x="525.6" y="148.7">DP2</text>
<text x="539" y="145.2">SBU1</text>
<text x="540.8" y="148.7">DN1</text>
<text x="549.1" y="146.9">A7</text>
<text x="342.2" y="152.2">1</text>
<text x="342.2" y="155.8">2</text>
<text x="345.7" y="154">UD+</text>
<text x="357.8" y="153.7" transform="rotate(-90 357.8 153.7)">EP</text>
<text x="363.6" y="154">V3</text>
<text x="369.2" y="155.8">9</text>
<text x="369.2" y="152.2">10</text>
<text x="519.9" y="150.5">B7</text>
<text x="519.9" y="154">B8</text>
<text x="525.6" y="152.2">DN2</text>
<text x="525.6" y="155.8">SBU2</text>
<text x="541.2" y="155.8">CC1</text>
<text x="541.3" y="152.2">DP1</text>
<text x="549.1" y="154">A5</text>
<text x="549.1" y="150.5">A6</text>
<text x="345.7" y="157.5">UD-</text>
<text x="360.9" y="157.5">RXD</text>
<text x="361.2" y="161">TXD</text>
<text x="369.2" y="159.3">8</text>
<text x="519.9" y="157.5">B9</text>
<text x="525.6" y="159.3">VBUS</text>
<text x="538.8" y="159.3">VBUS</text>
<text x="549.1" y="157.5">A4</text>
<text x="342.2" y="162.8">4</text>
<text x="342.2" y="166.3">5</text>
<text x="345.7" y="164.6">DTR#</text>
<text x="369.2" y="166.3">6</text>
<text x="345.7" y="168.1">CTS#</text>
<text x="358.8" y="168.1">RTS#</text>
<text x="517.9" y="168.1">B12</text>
<text x="525.6" y="169.9">GND</text>
<text x="535.9" y="171.3" transform="rotate(-90 535.9 171.3)">SH</text>
<text x="539.4" y="171.3" transform="rotate(-90 539.4 171.3)">SH</text>
<text x="540.4" y="169.9">GND</text>
<text x="549.1" y="168.1">A1</text>
<text x="534.5" y="175.8" transform="rotate(-90 534.5 175.8)">3</text>
<text x="538" y="175.8" transform="rotate(-90 538 175.8)">2</text>
<text x="482.1" y="227.7">C2P</text>
<text x="490.7" y="226.3">1</text>
<text x="490.7" y="233.4">2</text>
<text x="481.7" y="234.8">C2N</text>
<text x="482.1" y="241.8">C1P</text>
<text x="490.7" y="240.4">3</text>
<text x="481.7" y="248.9">C1N</text>
<text x="490.7" y="247.5">4</text>
<text x="479.8" y="255.9">VBAT</text>
<text x="490.7" y="254.5">5</text>
<text x="483.7" y="263">NC</text>
<text x="490.7" y="261.6">6</text>
<text x="490.7" y="268.6">7</text>
<text x="481.8" y="270.1">VSS</text>
<text x="490.7" y="275.7">8</text>
<text x="481.2" y="277.1">VDD</text>
<text x="42.5" y="284.5">1</text>
<text x="55.1" y="284.5">2</text>
<text x="479.3" y="284.2">RES#</text>
<text x="490.7" y="282.8">9</text>
<text x="482.1" y="291.2">SCL</text>
<text x="490.7" y="289.8">10</text>
<text x="503.8" y="289.3">SCL</text>
<text x="481.5" y="298.3">SDA</text>
<text x="490.7" y="296.9">11</text>
<text x="503.8" y="296.3">SDA</text>
<text x="42.5" y="305.7">1</text>
<text x="55.1" y="305.7">2</text>
<text x="137.6" y="302.5" transform="rotate(-90 137.6 302.5)">2</text>
<text x="480.9" y="305.3">IREF</text>
<text x="490.7" y="303.9">12</text>
<text x="490.7" y="311">13</text>
<text x="137.6" y="315.1" transform="rotate(-90 137.6 315.1)">1</text>
<text x="476.3" y="312.4">VCOMH</text>
<text x="481.7" y="319.4">VCC</text>
<text x="490.7" y="318">14</text>
<text x="42.5" y="326.8">1</text>
<text x="55.1" y="326.8">2</text>
<text x="360" y="326.8">3</text>
<text x="364.5" y="328.3">VDD</text>
<text x="378.8" y="328.3">VOUT</text>
<text x="390.2" y="326.8">2</text>
<text x="372.6" y="332.5">GND</text>
<text x="375.7" y="338" transform="rotate(-90 375.7 338)">1</text>
</g>
<g font-size="3.2" fill="#f00">
<text x="107.6" y="74.6">4</text>
<text x="111.1" y="76.4">VCC</text>
<text x="107.6" y="81.7">6</text>
<text x="111.1" y="83.4">VCC</text>
<text x="222.8" y="113.4">18</text>
<text x="212.6" y="115.2">AVCC</text>
<text x="361.1" y="164.6">VCC</text>
<text x="369.2" y="162.8">7</text>
</g>
</svg>
